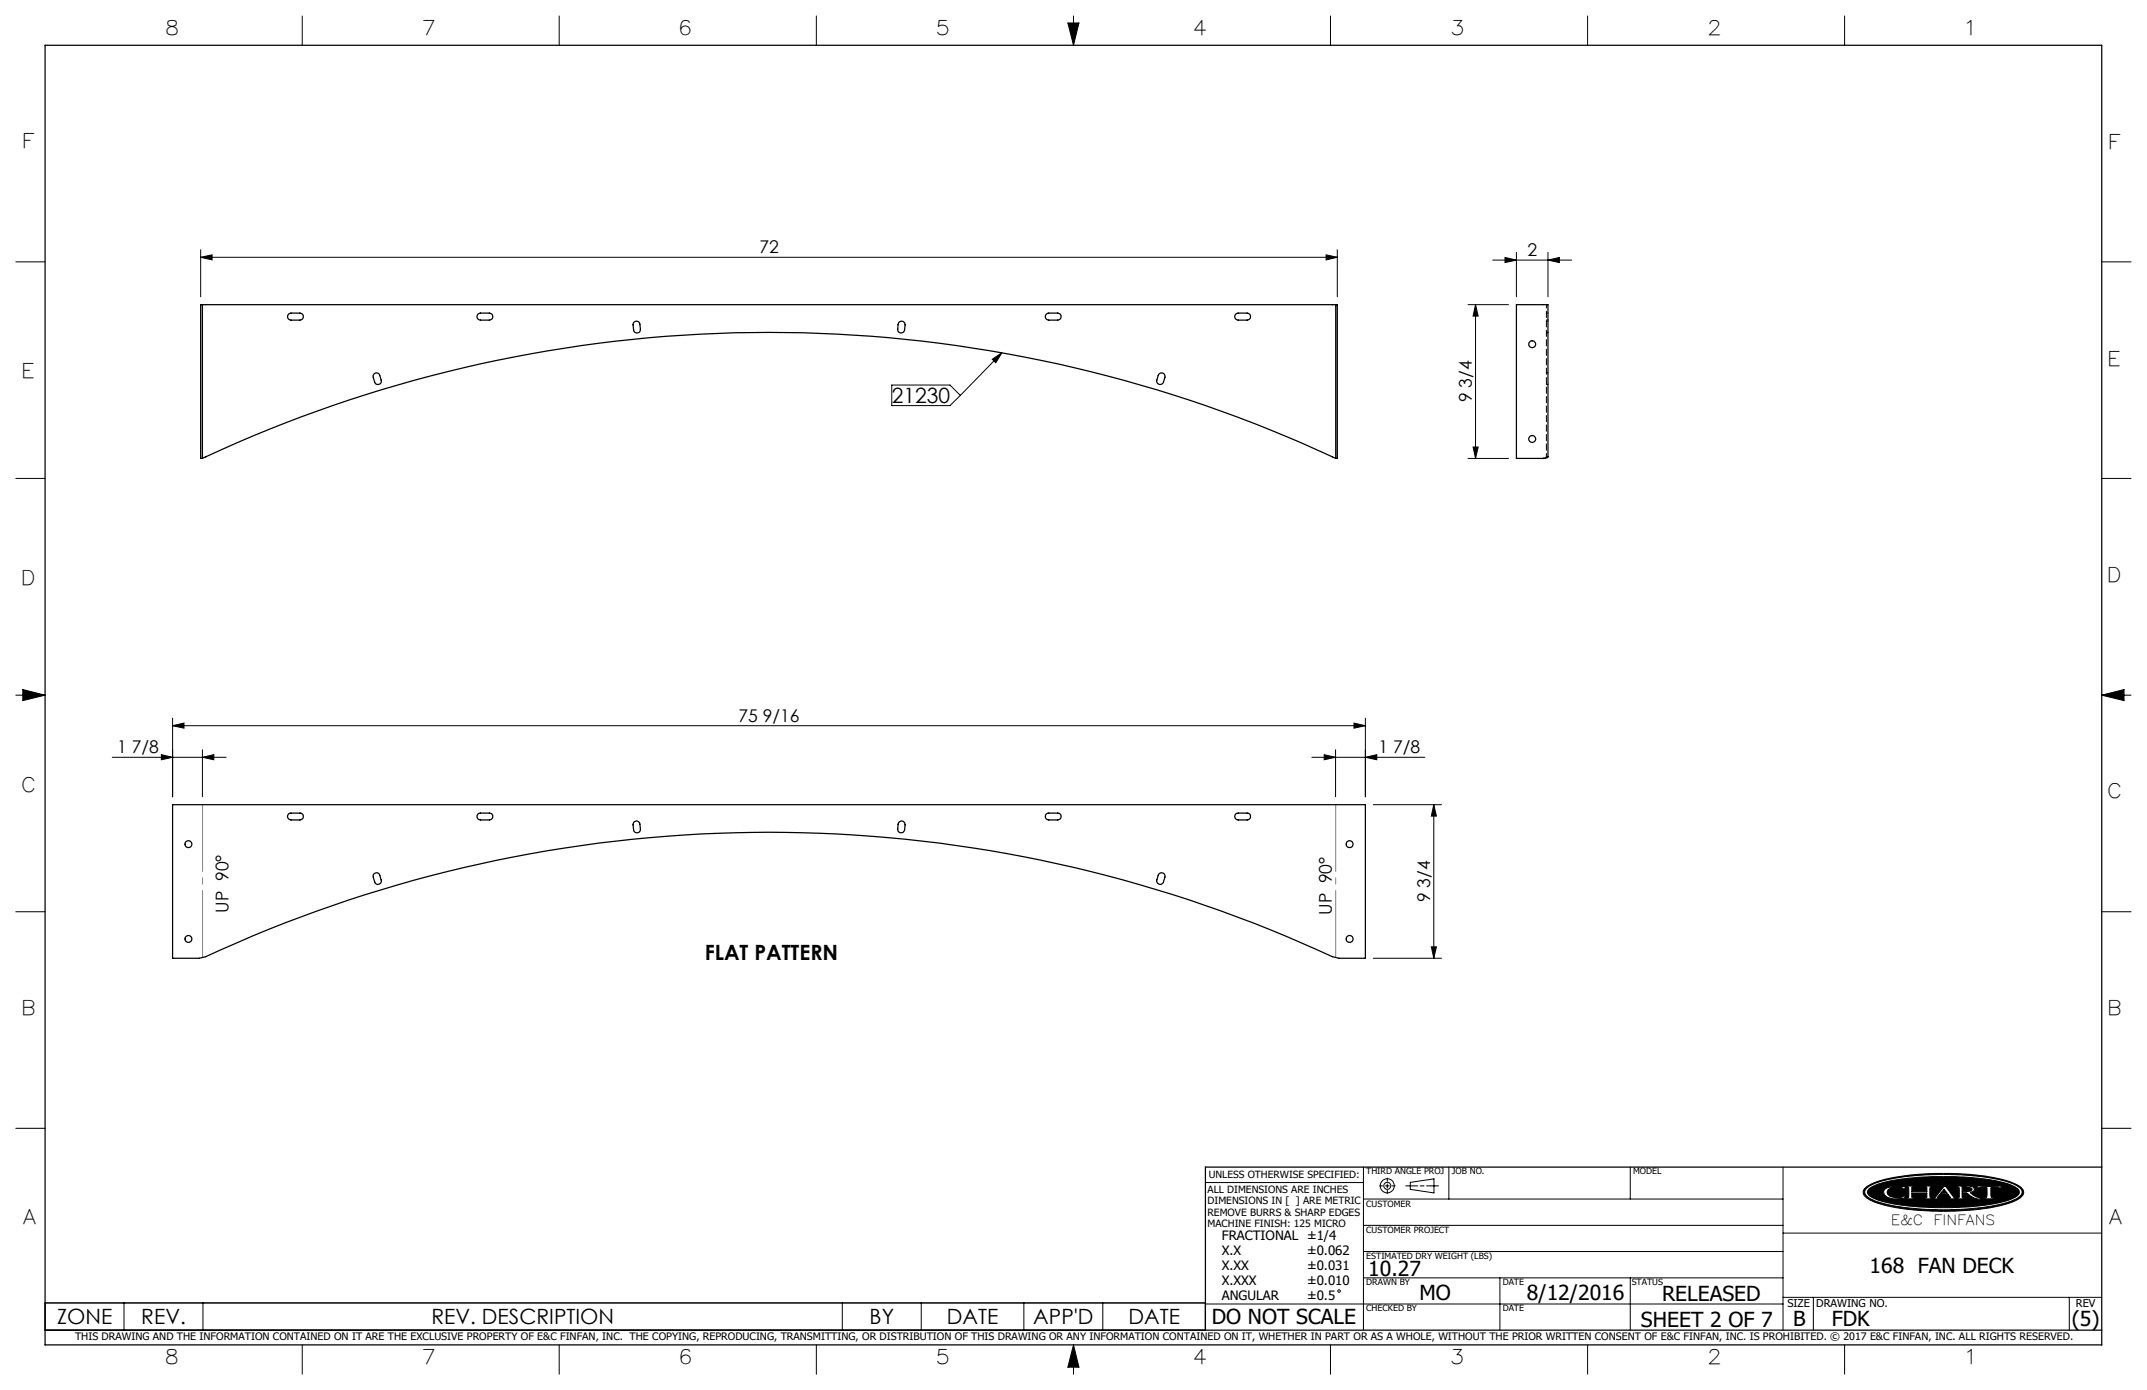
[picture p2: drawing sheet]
<svg xmlns="http://www.w3.org/2000/svg" width="432mm" height="279mm" viewBox="0 0 432 279" stroke-linecap="round" stroke-linejoin="round" font-family="sans-serif">
<g fill="none" stroke="#000" stroke-width=".2">
<path d="M60.8 3.2v5.9M112.5 3.2v5.9M164.2 3.2v5.9M214.8 4.6h2.2l-1.1 4.5zM215.9 3.2v5.9M267.6 3.2v5.9M319.3 3.2v5.9M371 3.2v5.9M3.2 52.6h5.9M40.4 51.7l2.3-.5v1zM40.4 50.2v9.5M40.4 51.7h228.6"/>
<path d="M266.7 51.2l2.3 .5-2.3 .5zM269 50.2v9.5M300.2 52.3h15.9M302.7 51.8l2.3 .5-2.3 .5zM305 50.7v9M311.3 52.3l2.3-.5v1zM311.3 50.7v9M422.7 52.6h5.9M179.4 77.4h11.7l2 2.1-2 2h-11.7zM199.6 72.2l1.9-1.3-1.2 2zM201.5 70.9l-8.4 8.6M295.2 61.2h8.2"/>
<path d="M296.8 61.2v30.9M296.8 61.2l.5 2.3h-1zM3.2 96.2h5.9M295.2 92.1h8.2M296.3 89.9h1l-.5 2.2zM422.7 96.2h5.9M3.2 139.7h5.9M4.6 138.6l4.5 1.1-4.5 1.1zM422.7 139.7h5.9M422.7 139.7l4.5-1.1v2.2zM22.6 152.2h22.9M32.5 151.7l2.2 .5-2.2 .5z"/>
<path d="M34.7 145.9l2.3-.6v1.1zM34.7 144.4v15.8M34.7 145.9h239.9M40.7 152.2l2.3-.5v1zM40.7 150.7v9.5M263.8 152.2h22.8M266.3 151.7l2.3 .5-2.3 .5zM268.6 150.7v9.5M272.3 145.3l2.3 .6-2.3 .5zM274.6 152.2l2.3-.5v1zM274.6 144.4v15.8M276.2 161.7h13.7"/>
<path d="M288.4 161.7l.5 2.3h-1zM288.4 161.7v30.9M3.2 183.3h5.9M276.2 192.6h13.7M287.9 190.3h1l-.5 2.3zM422.7 183.3h5.9M3.2 226.8h5.9M242.4 237.7h31.8M274.2 234.6v32.8M277.4 238.4h.7M278.6 238.4h.8M279 236.8v.7"/>
<path d="M279 238v.8M279 239.3v.6M279.9 238.4h.7M282.7 238.4h2.4M283.6 237.7l4.8-.7v2.8l-4.8-.7zM285.6 238.4h.8M286.9 238.4h2.4M291.4 234.6v6.4M327.9 234.6v6.4M358.6 234.6v32.8M375.3 238.7a16.2 16.2 0 0 1 7.4-2.3 55.4 55.4 0 0 1 21.3 1.1l1.9 .8a1.36 1.36 0 0 1 1.1 1.1 1.36 1.36 0 0 1-.7 1.4 23 23 0 0 1-9.9 2.4l-.5 .1a53.3 53.3 0 0 1-18.2-1.4 4.1 4.1 0 0 1-3-2 1.17 1.17 0 0 1 .6-1.2zM375.4 238.9a12.3 12.3 0 0 1 6-2.1 59.4 59.4 0 0 1 22.1 .7 4.5 4.5 0 0 1 3.1 1.9 1.36 1.36 0 0 1-.9 1.5 27.8 27.8 0 0 1-10.4 2.1l-1.1 .1a48.8 48.8 0 0 1-17.3-1.8l-1.5-.9a.94 .94 0 0 1 0-1.5z"/>
<path d="M375.8 239a15.4 15.4 0 0 1 7.6-2.1l3.6-.3 3.3-.1a44.5 44.5 0 0 1 14.2 1.7l.8 .4a1.03 1.03 0 0 1 .8 1 1.03 1.03 0 0 1-.8 1 25.5 25.5 0 0 1-9.5 2l-5 .1a43.6 43.6 0 0 1-13.5-1.6l-1.3-.8a.79 .79 0 0 1-.2-1.3zM379 239.1a5 5 0 0 1 3.5-.6h.7l-.2 .6-.5-.4a3.4 3.4 0 0 0-2.8 .4l-.2 .5 .2 .5a3.1 3.1 0 0 0 2.8 .5l.4-.3h.3l-.2 .5-.7 .1a3.6 3.6 0 0 1-3.3-.8l-.2-.6zM383.5 238.4h1.6v.2l-.6 .1v.8h3v-.8l-.5-.1v-.2h1.5v.2l-.3 .1-.1 .4 .1 1.5v.1l.3 .1v.2h-1.5v-.2h.4l.1-.2v-.8h-3v.8l.1 .2h.5v.2h-1.6v-.2l.3-.1 .1-.1v-1.5v-.4l-.4-.1zM391 239l.6 .9h-1.3zM391 238.4h.3l1.7 2.3 .5 .1v.2h-1.6v-.2l.4-.1-.5-.6h-1.7l-.5 .7h.6v.2h-1.5v-.2l.5-.1zM393.6 238.4h2.3l.9 .2 .3 .4-.2 .5-.7 .2 1.2 .9 1.1 .2v.2a4.2 4.2 0 0 1-2.9-1.1l-1-.1v.9l.6 .1v.2h-1.6v-.2h.3l.2-.2v-1.8l-.5-.2zM394.6 238.6h.9l.9 .2 .2 .3-.2 .3-1.8 .1zM397.9 238.3l1 .2 3.7-.1-.3 .5h-.2l-.1-.2h-1.6l.1 1.9 .6 .2v.2h-2.2v-.2l.7-.2v-1.8l-1.6-.1-.2 .2h-.3zM402.1 238.9h.1M422.7 226.8h5.9M274.2 256.9h84.4M274.2 251.6h84.4"/>
<path d="M274.2 246.3h84.4M274.2 241h84.4M301.7 256.9v10.5M327.9 256.9v10.5M358.6 247.9h64.1M9.1 261.9h233.3v5.5h-233.3zM24.9 261.9v5.5M40.8 261.9v5.5M60.8 270.3v5.9M112.5 270.3v5.9M164.2 270.3v5.9M169.4 261.9v5.5"/>
<path d="M185.3 261.9v5.5M205.9 261.9v5.5M215.9 270.3v5.9M215.9 270.3l1.1 4.5h-2.2zM221.8 261.9v5.5M242.4 262.1h116.2M267.6 270.3v5.9M319.3 270.3v5.9M358.6 260.8h64.1M364.7 260.8v6.6M371 270.3v5.9M416.2 260.8v6.6"/>
<circle cx="279" cy="238.4" r=".71"/>
<circle cx="279" cy="238.4" r="1.41"/>
<circle cx="269.3" cy="259.5" r=".25"/>
</g>
<g fill="none" stroke="#000" stroke-width=".25">
<path d="M9.1 9.1h413.6v261.2h-413.6zM40.7 61.2h227.9M40.7 61.2h-.3v30.9h.3M40.7 61.2v30.9M58 63.1l.5-.2h1.8a.71 .71 0 0 1 .7 .7 .71 .71 0 0 1-.7 .7h-1.8a.71 .71 0 0 1-.6-.4 .71 .71 0 0 1 .1-.8zM75.2 75.2a.68 .68 0 0 1 1.2 .3l.3 .9a.68 .68 0 0 1-.5 .9 .68 .68 0 0 1-.8-.5l-.4-1.1zM96.1 63.1l.5-.2h1.8a.71 .71 0 0 1 .7 .7 .71 .71 0 0 1-.7 .7h-1.8a.71 .71 0 0 1-.6-.4 .71 .71 0 0 1 .1-.8zM127.5 64.8a.7 .7 0 0 1 .7-.2 .7 .7 0 0 1 .5 .6l.1 1a.69 .69 0 0 1-.6 .7 .69 .69 0 0 1-.8-.6l-.1-1.2zM180.9 64.7a.72 .72 0 0 1 .7-.1 .72 .72 0 0 1 .4 .7l-.1 1a.69 .69 0 0 1-.7 .6 .69 .69 0 0 1-.6-.7v-1zM210.4 63.1l.5-.2h1.8a.71 .71 0 0 1 .7 .7 .71 .71 0 0 1-.7 .7h-1.8a.71 .71 0 0 1-.6-.4 .71 .71 0 0 1 .1-.8zM233 75.3a.7 .7 0 0 1 .9-.3 .7 .7 0 0 1 .4 .8l-.3 1a.7 .7 0 0 1-.9 .5 .7 .7 0 0 1-.4-.9zM248.5 63.1l.5-.2h1.8a.71 .71 0 0 1 .7 .7 .71 .71 0 0 1-.7 .7h-1.8a.71 .71 0 0 1-.6-.4 .71 .71 0 0 1 .1-.8z"/>
<path d="M268.6 61.2h.4v30.9h-.4M268.6 61.2v30.9M305 61.2h6.3v30.6l-.5 .3h-5.8zM40.7 92.1a269 269 0 0 1 227.9 0M310.3 92.1h.1M34.7 161.7h239.9v30.9h-5.3l-1.3-.3a269.1 269.1 0 0 0-226.6 0l-1.3 .3h-5.4zM58 163.6l.3-.2h2a.69 .69 0 0 1 .7 .7 .69 .69 0 0 1-.7 .7h-1.8a.71 .71 0 0 1-.6-.4 .71 .71 0 0 1 .1-.8zM75.2 175.6a.68 .68 0 0 1 1.2 .3l.3 1a.68 .68 0 0 1-.5 .8 .68 .68 0 0 1-.8-.4l-.4-1.2zM96.1 163.6l.3-.2h2a.69 .69 0 0 1 .7 .7 .69 .69 0 0 1-.7 .7h-1.8a.71 .71 0 0 1-.6-.4 .71 .71 0 0 1 .1-.8zM127.5 165.3a.7 .7 0 0 1 .7-.3 .7 .7 0 0 1 .5 .7l.1 1a.69 .69 0 0 1-.6 .7 .69 .69 0 0 1-.8-.6l-.1-1.2zM180.8 165.3a.7 .7 0 0 1 .8-.2 .7 .7 0 0 1 .4 .7l-.1 1a.69 .69 0 0 1-.7 .6 .69 .69 0 0 1-.6-.7zM210.4 163.6l.3-.2h2a.69 .69 0 0 1 .7 .7 .69 .69 0 0 1-.7 .7h-1.8a.71 .71 0 0 1-.6-.4 .71 .71 0 0 1 .1-.8z"/>
<path d="M233 175.8a.7 .7 0 0 1 .9-.3 .7 .7 0 0 1 .4 .8l-.3 1a.7 .7 0 0 1-.9 .4 .7 .7 0 0 1-.4-.8zM248.5 163.6l.3-.2h2a.69 .69 0 0 1 .7 .7 .69 .69 0 0 1-.7 .7h-1.8a.71 .71 0 0 1-.6-.4 .71 .71 0 0 1 .1-.8zM422.7 234.6h-180.3v32.8M9.1 267.4h413.6"/>
<circle cx="308.2" cy="69.2" r=".69"/>
<circle cx="308.2" cy="88.2" r=".69"/>
<circle cx="37.9" cy="169.7" r=".69"/>
<circle cx="271.4" cy="169.7" r=".69"/>
<circle cx="37.9" cy="188.7" r=".69"/>
<circle cx="271.4" cy="188.7" r=".69"/>
</g>
<g fill="#000">
<path d="M383.5 238.4v.2h.3l.1 .2v1.8l-.1 .1-.3 .1v.2h1.6v-.2h-.5l-.1-.2v-.8h3v.9l-.5 .1v.2h1.5v-.2l-.3-.1-.1-.2v-1.6l.1-.3h.3v-.2h-1.5v.2l.5 .1v.8h-3v-.8l.6-.1v-.2zM391 238.4l-1.8 2.3-.5 .1v.2h1.5v-.2h-.6l.5-.7h1.7l.5 .6-.4 .1v.2h1.6v-.2l-.5-.1-1.7-2.3zM393.6 238.4v.2l.5 .2v1.8l-.2 .2h-.3v.2h1.6v-.2l-.6-.1v-.9l1 .1a3.7 3.7 0 0 0 2.9 1.1v-.2a3.4 3.4 0 0 1-2.3-1.1 .68 .68 0 0 0 .8-.2 .68 .68 0 0 0 0-.8l-.7-.3zM397.9 238.3l-.4 .6h.3l.2-.2 1.6 .1v1.8l-.2 .2h-.5v.2h2.2v-.2h-.5l-.2-.3v-1.7l1.6-.1 .1 .2h.2l.3-.5-4 .1zM375.8 239a13.3 13.3 0 0 1 6.5-2l2.7-.3 3.8-.2 7.5 .2a24.3 24.3 0 0 1 9.1 2 1.01 1.01 0 0 1 .7 .9 1.01 1.01 0 0 1-.7 1 21.9 21.9 0 0 1-8.6 1.9l-3.9 .2h-4.1l-3.8-.2a21.2 21.2 0 0 1-8.8-2l-.4-.3-.2-.5zM379.1 239a1.04 1.04 0 0 0 .7 1.7 7 7 0 0 0 3.2 .1l.2-.5h-.3l-.5 .4a2.56 2.56 0 0 1-2.8-.8 1.28 1.28 0 0 1 1.4-1.3h.2a1.49 1.49 0 0 1 1.4 .2l.4 .3 .2-.6h-.6a4.7 4.7 0 0 0-3.5 .5zM375.3 238.7a17.5 17.5 0 0 1 7.8-2.4l5.1-.4h4.8a34.5 34.5 0 0 1 12.5 2.2l.4 .2a1.36 1.36 0 0 1 .9 2 9.1 9.1 0 0 1-5.1 2.2l-.4 .1a58.1 58.1 0 0 1-23.1-.6 5.6 5.6 0 0 1-3.4-1.9v-.8zM375.3 238.9a1.14 1.14 0 0 0 .6 1.9 24 24 0 0 0 9.3 2.1l4.6 .3 3.7-.1a33.7 33.7 0 0 0 11.9-2.1l.4-.2a1.19 1.19 0 0 0 .9-1.2 1.19 1.19 0 0 0-.9-1.1 21.6 21.6 0 0 0-8.8-2.1l-5.1-.3-4.7 .1a30.2 30.2 0 0 0-11.1 2.1z" fill-rule="evenodd"/>
<path d="M215.9 270.3l-1.1 4.5h2.2zM214.8 4.6h2.2l-1.1 4.5zM4.6 138.6l4.5 1.1-4.5 1.1zM422.7 139.7l4.5-1.1v2.2zM391 239l-.7 .9h1.3zM394.6 238.6v.9l1.7-.1a.38 .38 0 0 0 .3-.4 .38 .38 0 0 0-.5-.3z" fill-rule="evenodd"/>
</g>
<path d="M40.7 161.7v30.8M268.6 161.7v30.8" fill="none" stroke="#808080" stroke-width=".2" stroke-dasharray="15.2 1.3 1.3 1.3" stroke-dashoffset="1.8"/>
<g fill="#000">
<path d="M199.6 72.2l1.9-1.3-1.2 2z"/>
<path d="M266.7 51.2l2.3 .5-2.3 .5zM40.4 51.7l2.3-.5v1zM311.3 52.3l2.3-.5v1zM302.7 51.8l2.3 .5-2.3 .5z"/>
<path d="M296.8 61.2l.5 2.3h-1zM296.3 89.9h1l-.5 2.2z"/>
<path d="M266.3 151.7l2.3 .5-2.3 .5zM274.6 152.2l2.3-.5v1z"/>
<path d="M272.3 145.3l2.3 .6-2.3 .5zM34.7 145.9l2.3-.6v1.1zM40.7 152.2l2.3-.5v1zM32.5 151.7l2.2 .5-2.2 .5z"/>
<path d="M287.9 190.3h1l-.5 2.3zM288.4 161.7l.5 2.3h-1z"/>
</g>
<path d="M311 77.3h.3M311 66.9h.3M311.3 64.3h-.3M311.3 62.9h-.3M311.3 66.8h-.3M311.3 74.9h-.3M311.3 64.5h-.3M310.3 92.1h.1M311 91.8h.3" fill="none" stroke="#000" stroke-width=".2" stroke-dasharray="1.3 .6"/>
<path d="M311 61.2v30.6" fill="none" stroke="#000" stroke-width=".2" stroke-dasharray="1.3 .6" stroke-dashoffset=".6"/>
<path d="M311 91.8l-.2 .2-.5 .1" fill="none" stroke="#000" stroke-width=".2" stroke-dasharray="1.3 .6" stroke-dashoffset=".4"/>
<g font-size="4.2">
<text x="179.4" y="80.9">21230</text>
<text x="141.7" y="192.9">FLAT PATTERN</text>
<text x="275.2" y="256.5">10.27</text>
<text x="376" y="255.9">168 FAN DECK</text>
<text x="285.5" y="261.4">MO</text>
<text x="307.1" y="261.3">8/12/2016</text>
<text x="334.3" y="261.6">RELEASED</text>
<text x="11.5" y="266.2">ZONE</text>
<text x="28.4" y="266.2">REV.</text>
<text x="86.8" y="266.2">REV. DESCRIPTION</text>
<text x="174.9" y="266.2">BY</text>
<text x="190.4" y="266.2">DATE</text>
<text x="207.8" y="266.2">APP'D</text>
<text x="227" y="266.2">DATE</text>
<text x="243.7" y="266.1">DO NOT SCALE</text>
<text x="330" y="266.7">SHEET 2 OF 7</text>
<text x="360.6" y="266.5">B</text>
<text x="368.4" y="266.6">FDK</text>
<text x="416.7" y="266.5">(5)</text>
</g>
<g font-size="4">
<text x="33.6" y="7.1">8</text>
<text x="85.2" y="7.1">7</text>
<text x="137" y="7.1">6</text>
<text x="188.6" y="7.1">5</text>
<text x="240.3" y="7.1">4</text>
<text x="292.1" y="7.1">3</text>
<text x="343.8" y="7.1">2</text>
<text x="395.7" y="7.1">1</text>
<text x="4.9" y="29.8">F</text>
<text x="424.5" y="29.9">F</text>
<text x="4.8" y="76">E</text>
<text x="424.3" y="73.5">E</text>
<text x="4.7" y="117.7">D</text>
<text x="424.2" y="116.9">D</text>
<text x="4.7" y="159.3">C</text>
<text x="424.2" y="160.4">C</text>
<text x="4.8" y="204">B</text>
<text x="424.3" y="204">B</text>
<text x="4.8" y="246.1">A</text>
<text x="424.3" y="246">A</text>
<text x="33.6" y="274.3">8</text>
<text x="85.2" y="274.3">7</text>
<text x="137" y="274.3">6</text>
<text x="188.6" y="274.3">5</text>
<text x="240.3" y="274.3">4</text>
<text x="292.1" y="274.3">3</text>
<text x="343.8" y="274.3">2</text>
<text x="395.8" y="274.3">1</text>
</g>
<g font-size="3.5">
<text x="152.7" y="50.9">72</text>
<text x="307.2" y="51.5">2</text>
<text x="296" y="80.9" transform="rotate(-90 296 80.9)">9 3/4</text>
<text x="148.5" y="145.1">75 9/16</text>
<text x="23.6" y="151.4">1 7/8</text>
<text x="277.2" y="151.4">1 7/8</text>
<text x="46" y="183.5" transform="rotate(-90 46 183.5)">UP 90°</text>
<text x="267.8" y="183.9" transform="rotate(-90 267.8 183.9)">UP 90°</text>
<text x="287.6" y="181.4" transform="rotate(-90 287.6 181.4)">9 3/4</text>
</g>
<g font-size="2.8">
<text x="380.3" y="246.2">E&amp;C</text>
<text x="388.9" y="246.2">FINFANS</text>
</g>
<g font-size="2.6">
<text x="245.7" y="249.3">FRACTIONAL ±1/4</text>
<text x="245.7" y="252.3">X.X</text>
<text x="245.7" y="255.3">X.XX</text>
<text x="262.9" y="252.3">±0.062</text>
<text x="262.9" y="255.3">±0.031</text>
<text x="245.7" y="258.3">X.XXX</text>
<text x="245.7" y="261.3">ANGULAR</text>
<text x="262.9" y="258.3">±0.010</text>
<text x="262.9" y="261.3">±0.5</text>
</g>
<g font-size="2.2">
<text x="359.5" y="262.8">SIZE</text>
<text x="365.3" y="262.7">DRAWING NO.</text>
<text x="417.5" y="262.8">REV</text>
</g>
<text font-size="2.1" x="15.1" y="269.4">THIS DRAWING AND THE INFORMATION CONTAINED ON IT ARE THE EXCLUSIVE PROPERTY OF E&amp;C FINFAN, INC. THE COPYING, REPRODUCING, TRANSMITTING, OR DISTRIBUTION OF THIS DRAWING OR ANY INFORMATION CONTAINED ON IT, WHETHER IN PART OR AS A WHOLE, WITHOUT THE PRIOR WRITTEN CONSENT OF E&amp;C FINFAN, INC. IS PROHIBITED. © 2017 E&amp;C FINFAN, INC. ALL RIGHTS RESERVED.</text>
<g font-size="2">
<text x="242.9" y="239.8">ALL DIMENSIONS ARE INCHES</text>
<text x="243.1" y="236.8">UNLESS OTHERWISE SPECIFIED:</text>
<text x="242.9" y="242.1">DIMENSIONS IN [ ] ARE METRIC</text>
<text x="242.9" y="244.4">REMOVE BURRS &amp; SHARP EDGES</text>
<text x="242.9" y="246.7">MACHINE FINISH: 125 MICRO</text>
</g>
<g font-size="1.7">
<text x="274.8" y="236.1">THIRD ANGLE PROJ</text>
<text x="292" y="236.1">JOB NO.</text>
<text x="328.5" y="236.1">MODEL</text>
<text x="274.8" y="242.5">CUSTOMER</text>
<text x="274.8" y="247.8">CUSTOMER PROJECT</text>
<text x="274.8" y="253.1">ESTIMATED DRY WEIGHT (LBS)</text>
<text x="274.8" y="258.3">DRAWN BY</text>
<text x="274.8" y="263.6">CHECKED BY</text>
<text x="302.2" y="263.6">DATE</text>
<text x="302.2" y="258.3">DATE</text>
<text x="328.2" y="258.3">STATUS</text>
</g>
</svg>
